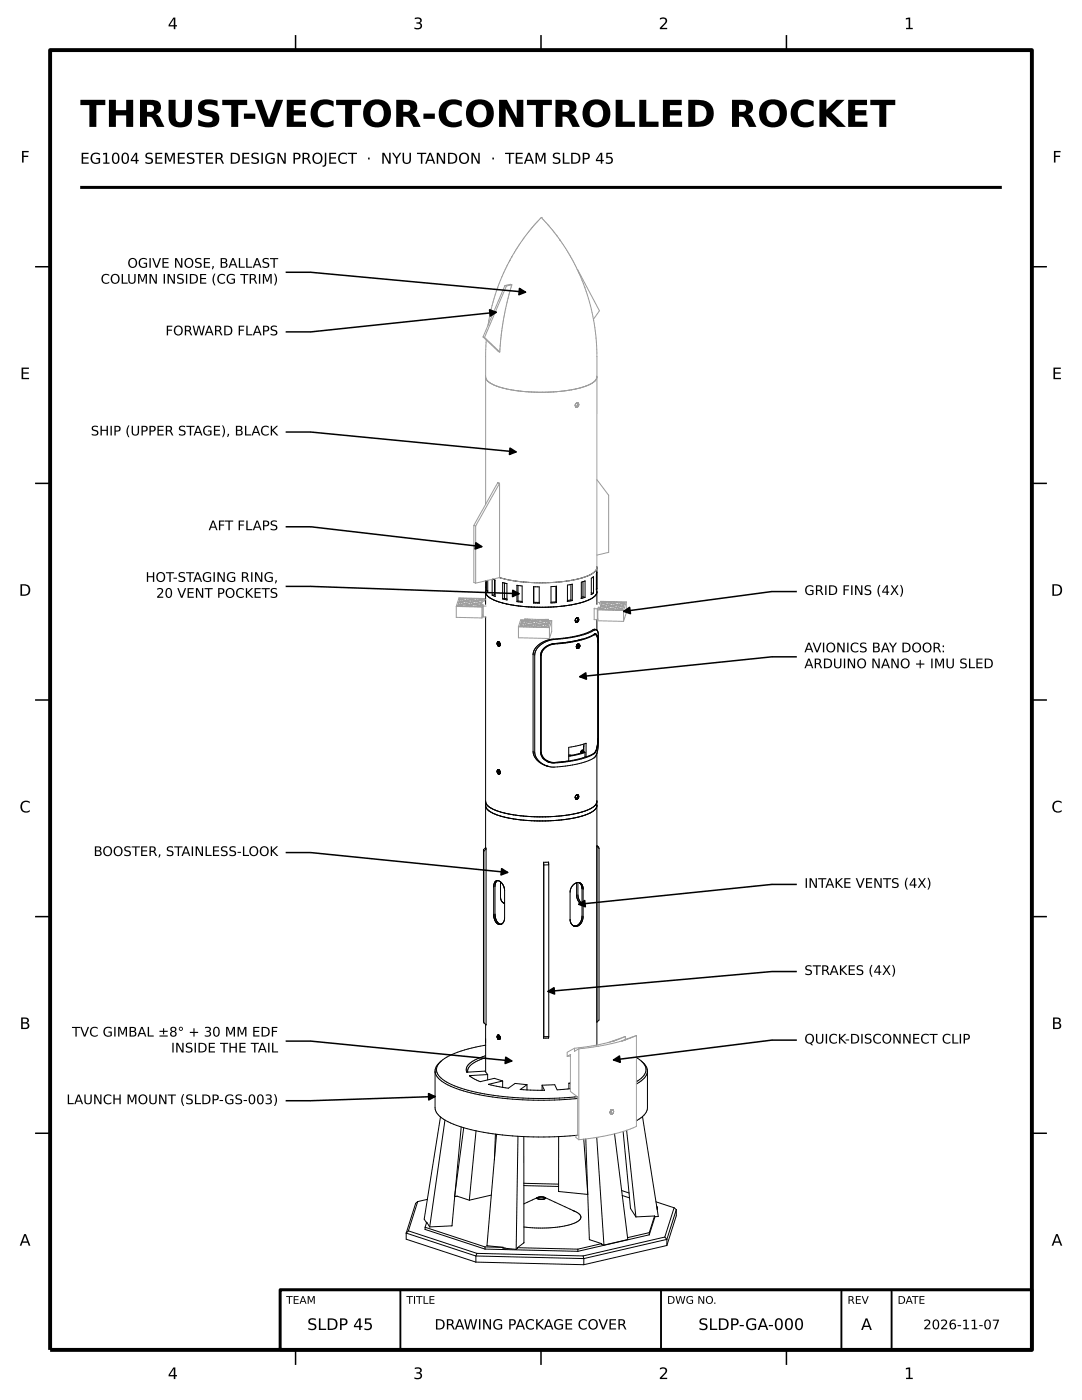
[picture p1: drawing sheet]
<svg xmlns="http://www.w3.org/2000/svg" width="216mm" height="279mm" viewBox="0 0 216 279" stroke-linecap="round" stroke-linejoin="round" font-family="sans-serif">
<path d="M10 10h195.9v259.4h-195.9z" fill="none" stroke="#000" stroke-width=".78" stroke-linecap="butt"/>
<g fill="none" stroke="#000" stroke-width=".3">
<path d="M59 7v3M107.9 7v3M156.9 7v3M7 53.2h3M57 54.3a106 106 0 0 1 13.6 .8l34.3 3.2M205.9 53.2h3M99 62.3l-31.1 3.3a72.3 72.3 0 0 1-10.9 .6M7 96.5h3M57 86.2a97.3 97.3 0 0 1 13.2 .8l32.8 3.2M205.9 96.5h3M57 105.1a76 76 0 0 1 12.6 .9l26.5 3.1M57 117h5l41.6 1.5"/>
<path d="M159 118.1a52.4 52.4 0 0 0-10.3 .7l-24.2 3.2M7 139.7h3M159 131.1a89.9 89.9 0 0 0-13.1 .8l-30.2 3.1M205.9 139.7h3M57 170.1a94.3 94.3 0 0 1 13.3 .9l31 3.1M159 176.5a90.8 90.8 0 0 0-13.2 .8l-30.3 3.2M7 182.9h3M159 193.9a109.6 109.6 0 0 0-13.6 .8l-36.1 3.2M205.9 182.9h3M57 207.8a93.5 93.5 0 0 1 13.1 .8l32 3.1M86.8 218.8l-24.8 .9h-5M159 207.6a58.9 58.9 0 0 0-10.6 .7l-26 3.2"/>
<path d="M7 226.2h3M205.9 226.2h3M55.9 257.4h24v12h-24zM79.9 257.4h52v12h-52zM131.9 257.4h36v12h-36zM167.9 257.4h10v12h-10zM177.9 257.4h28v12h-28zM59 269.4v3M107.9 269.4v3M156.9 269.4v3"/>
</g>
<path d="M16 37.4h183.9M55.9 257.4h150v12h-150z" fill="none" stroke="#000" stroke-width=".6" stroke-linecap="butt"/>
<g fill="none" stroke="#000" stroke-width=".2">
<path d="M96.9 118.1l.2 .6 .7 .6 2.2 1 3.4 .6 4.3 .3 4.4-.2 3.7-.7 1.4-.4 1-.6 .7-.6 .2-.6M96.9 118.1v2.5M96.9 115.9v2.2M96.9 117.2h.1M96.9 118v.1M97.1 117.9l.2 .3M97.1 115.9v2M97.3 115.8v2.4M97.3 117.8l-.2 .1M97.4 118.2h-.1M98.2 118.8l.6 .2M98.2 115.6v3.2"/>
<path d="M98.3 115.6l.5 .2v3.2M98.7 118.7l-.5 .1M98.7 118.7h.1M98.7 115.7v3M98.8 119h.1M100.3 119.5l.9 .2M100.3 116.3v3.2M100.3 116.3l.6 .1a.21 .21 0 0 1 .3 .1 .21 .21 0 0 1 0 .3v2.9M100.4 116.2l-.1 .1M100.7 119.4l-.4 .1M100.7 119.4l.5 .1M100.7 116.3v3.1"/>
<path d="M101.2 119.7h.1M103.1 116.8v3.3M103.1 116.8l.8 .1a.39 .39 0 0 1 .3 .6v2.7M103.2 116.8h-.1M103.4 119.9l-.3 .2M103.4 119.9l.8 .1M103.4 116.8v3.1M106.5 117.1v3.3M106.5 117.1h.8a.36 .36 0 0 1 .3 .2 .36 .36 0 0 1 0 .4v2.7M106.5 117.1v3.1M110.9 117v3.1M111 117h.1"/>
<path d="M111 117l-.8 .1a.37 .37 0 0 0-.3 .2 .37 .37 0 0 0 0 .4v2.6M111 117v3.3M113.2 120h.1M113.9 119.7l.3 .2M113.9 119.7l-.7 .1M113.9 116.6v3.1M114.1 116.6h.1M114.2 119.9l-1 .1M114.2 116.6l-.7 .1a.43 .43 0 0 0-.3 .7v2.6M114.2 116.6v3.3M115.9 119.4h.1M116.3 119.1l.4 .1"/>
<path d="M116.3 119.1l-.3 .1M116.3 116.1v3M116.7 115.9v.1M116.7 119.2l-.7 .2M116.7 116l-.7 .2v3.2M116.7 116v3.2M117.9 118.7h.1M118 118.3l.4 .1M118.4 115.1h.1M118.4 118.4l-.4 .3M118.4 115.1l-.4 .3v3.3M118.4 115.1v3.3"/>
<path d="M119 117.7h.1M119 117.4h.1M119.1 114.2h.1M119.1 118h.1M119.1 113.1h.1M119.1 118v.1M119.1 113.1v.1M119.1 117.4l-.1 .3M119.1 114.2l-.1 3.5M119.1 114.2v3.2M119.1 118.1v2.5M119.1 113.2l-.1 .5-.4 .5-1.4 .8-2.3 .6-2.8 .5-3.3 .2-3.3-.1-3.1-.3-2.8-.6"/>
<path d="M119.1 113.2v4.9M96.9 123.1v36.9M99.2 128.4h.1M99.2 128.4v.1M99.2 128.5h.1M99.2 128.3v.1M99.2 128.3h.1M99.2 128.6h.1M99.2 128.6v.1M99.2 128.2h.1M99.2 128.7h.1M99.3 128.7h.1"/>
<path d="M99.3 128.2h.1M99.3 128.7v.1M99.3 128.8h.1M99.3 128.1v.1M99.3 128.1h.1M99.3 128.8v.1M99.3 128.9h.1M99.4 128.1h-.1M99.4 128.9h.1M99.4 128.1h.1M99.5 128.9h.1M99.5 128.4h.1"/>
<path d="M99.5 128.3h.1M99.5 128.1h-.1M99.5 128.4v.1M99.5 128.5h.1M99.5 128.1h.1M99.5 128.2h.1M99.5 128.5v.1M99.5 129h.1M99.5 128.6h.1M99.5 128.6v.1M99.5 128.7h.1M99.6 128.1h.1"/>
<path d="M99.6 128.7h.1M99.6 128.7v.1M99.6 128.1v.1M99.6 128.8h.1M99.6 129h.1M99.6 128.2h.1M99.6 128.9h.1M99.7 128.2h.1M99.7 128.8h.1M99.7 128.9h-.1M99.7 128.2v.1M99.7 128.9h.1"/>
<path d="M99.7 128.3h.1M99.7 128.9l-.1 .1M99.7 128.3v.1M99.7 128.4h.1M99.8 128.8h-.1M99.8 128.4h.1M99.8 128.8h.1M99.8 128.5h.1M99.8 128.7h.1M99.8 128.6h.1M103.1 120.1l1.1 .1M104.2 120.2h.1"/>
<path d="M106.5 120.4h1.1M106.5 120.2v.2M106.5 120.2h1.1M107.6 120.3v.1M109.9 120.3h.1M110.1 128.5l-.8 .3-.7 .5-.6 .7-.1 .7v19.4l.4 1.1M110.9 120.1l.1 .2M110.9 120.1l-.9 .1M111 120.3h-1.1M114.8 123.8h.1M114.8 123.8v.1M114.8 123.9h.1"/>
<path d="M114.8 123.7v.1M114.8 123.7h.1M114.8 123.9v.1M114.8 124h.1M114.8 123.6v.1M114.8 123.6h.1M114.8 124v.1M114.9 123.6h-.1M114.9 124.1h.1M114.9 123.5v.1M114.9 124.1l.1 .1M114.9 123.5h.1"/>
<path d="M114.9 123.4v.1M114.9 123.4h.1M115 124.2h.1M115 123.4h-.1M115 123.4h.1M115 124.1h-.1M115 124.1h.1M115 129v.1M115 129.1h.1M115 129h.1M115 129.2h.1M115 128.9h.1"/>
<path d="M115 123.3v.1M115 128.8h.1M115.1 129.3h.1M115.1 128.8h-.1M115.1 124.2h.1M115.1 128.8h.1M115.1 123.3h-.1M115.1 124h-.1M115.1 123.3h.1M115.1 124h.1M115.1 129.2h.1M115.1 128.7v.1"/>
<path d="M115.1 129.1v.1M115.1 128.7h.1M115.1 129.4h.1M115.1 129.1h.1M115.1 127.8l-5 .7M115.2 123.3h.1M115.2 128.7h-.1M115.2 124.2h-.1M115.2 123.9h-.1M115.2 129.1h.1M115.2 129.4h.1M115.2 123.9h.1"/>
<path d="M115.2 124.2h.1M115.2 129.3h-.1M115.2 128.6h.1M115.2 123.3v.1M115.2 129h.1M115.2 129.3h.1M115.2 123.4h.1M115.2 124.1v.1M115.2 123.8h.1M115.2 124.1h.1M115.2 128.9h.1M115.2 123.4v.1"/>
<path d="M115.2 123.7v.1M115.2 123.5h.1M115.2 123.7h.1M115.2 128.6l.1 .1M115.3 123.3h.1M115.3 123.5h.1M115.3 123.7h-.1M115.3 128.8l-.1 .1M115.3 123.7h.1M115.3 128.7h.1M115.3 129.4h.1M115.3 128.8h.1"/>
<path d="M115.3 123.6v.1M115.3 123.6h.1M115.3 124.1h-.1M115.3 128.6h-.1M115.3 124.1h.1M115.3 129.3h-.1M115.3 129.3h.1M115.3 128.6h.1M115.3 129.2h.1M115.3 128.5h.1M115.3 123.3l.1 .1M115.4 123.4h.1"/>
<path d="M115.4 128.5h.1M115.4 128.5h-.1M115.4 124h-.1M115.4 129.2h.1M115.4 129.4h.1M115.4 124h.1M115.4 128.5v.1M115.4 128.6h.1M115.4 123.9v.1M115.4 129.1h.1M115.4 123.9h.1M115.4 123.4v.1"/>
<path d="M115.4 129v.1M115.4 123.5h.1M115.4 129h.1M115.4 128.7h.1M115.5 129h-.1M115.5 127.7l-.4 .1M115.5 123.5h.1M115.5 128.7h.1M115.5 128.5h.1M115.5 123.8h.1M115.5 129h.1M115.5 128.9v.1"/>
<path d="M115.5 129.4h-.1M115.5 123.5v.1M115.5 128.9h.1M115.5 123.6h.1M115.5 128.7v.1M115.5 123.7h.1M115.5 128.8h.1M115.5 129.3v.1M115.5 128.5v.1M115.5 129.3h.1M115.5 128.6h.1M115.6 128.6h.1"/>
<path d="M115.6 129.3h-.1M115.6 129.3h.1M115.6 129.2h.1M115.6 127.7h-.1M115.6 128.7h.1M115.6 129.1h.1M115.7 129.1h-.1M115.7 128.7h.1M115.7 129.1h.1M115.7 128.7v.1M115.7 128.8h.1M115.7 129h.1"/>
<path d="M115.7 128.9v.1M115.7 128.9h.1M115.9 127.6l-.2 .1M116.1 127.6h-.2M116.2 127.5h.1M118.6 126.6h.1M118.6 126.6l-1.5 .7-2 .5M118.6 126.6l.3 .1M118.7 126.7l-1.3 .6-1.8 .5-5.7 .9-1.1 .6-.6 .8-.2 .7v19.3M118.7 126.6v.1M118.7 126.5l-.1 .1M118.7 126.5h.1"/>
<path d="M118.8 126.5v.1M118.8 126.6h-.1M118.8 126.6h.1M118.8 125.6h-.4l-1.8 .9-1.5 .4-5.2 .7-1 .3-1.6 .9-.8 1.2-.1 .7v19.5l.2 .8 .6 .8 .9 .6 .8 .4M118.8 125.6h.1M118.8 125.6l.2 .1M118.8 126.5h-.1M118.8 126.5h.1M118.8 125.7l-1.4 .6-1.8 .6-2.3 .4-3.1 .4-1 .2-1.6 1-.8 1.2-.1 .7v19.4l.2 .9 .6 .8 .8 .6 .9 .4M118.8 126.6v.1M118.8 126.6l.1 .1M118.8 125.7h.1"/>
<path d="M118.9 126.7h.1M118.9 125.7h.1M118.9 125.7h-.1M118.9 126.5h.1M118.9 126.5v.1M118.9 126.6h.1M119 126.7h.1M119 126.7l.1 .1M119 125.7h.1M119 126.6v.1M119.1 126.7h.1M119.1 126.8v.1"/>
<path d="M119.1 126.7l.1 .2M119.1 126.9v.1M119.1 123.7v2.1M119.1 125.7v.1M119.1 127h.1M119.1 127l.1 .3M119.2 126.9h.1M119.2 125.8h.1M119.2 126.9v.4M119.2 125.8l.2 1.7v19.7l-.1 1.9-.2 1.2M119.2 127.3v.4M119.2 127.3l.1 .4"/>
<path d="M119.3 127.8v.1M119.3 127.9v.1M119.3 128v.1M119.3 128.1v19.4M119.3 127.7v.1M119.3 128.1v19.3M96.9 160l.2 .6 .7 .6 2.4 .9 3.2 .7 4.3 .2 4.4-.2 3.7-.6 1.4-.5 1-.5 .7-.6 .2-.6M96.9 160v.8M96.9 159.8v.2M99.2 154h.1M99.2 153.9v.1M99.2 153.9h.1"/>
<path d="M99.2 154.1h.1M99.2 153.8v.1M99.2 153.8h.1M99.2 154.2h.1M99.3 153.7l-.1 .1M99.3 154.2h.1M99.3 153.7h.1M99.3 154.3h.1M99.3 154.4h.1M99.4 153.6h-.1M99.4 153.6h.1M99.4 154.4h.1"/>
<path d="M99.4 154.5h.1M99.5 154.5h.1M99.5 153.6h.1M99.5 153.9h.1M99.5 153.6h-.1M99.5 154h.1M99.5 153.8h.1M99.5 154.1h.1M99.5 153.7v.1M99.5 153.7h.1M99.5 154.2h.1M99.5 153.6l.1 .1"/>
<path d="M99.6 153.6h-.1M99.6 154.3h.1M99.6 153.7h.1M99.6 154.5h.1M99.6 154.4h.1M99.7 153.7v.1M99.7 154.5h-.1M99.7 154.4h.1M99.7 154.5h.1M99.7 153.8h.1M99.7 153.9h.1M99.8 154.4h-.1"/>
<path d="M99.8 153.9v.1M99.8 154h.1M99.8 154.3h.1M99.8 154.2v.1M99.8 154.1h.1M99.8 154.2h.1M99.8 154.1v.1M108 150.1v.1M108 150.2l.4 1 1.1 .8M108.2 151.2h.1M108.3 151.2v.1M108.3 151.3l.1 .1"/>
<path d="M108.4 151.4h.1M108.5 151.4l.2 .2M108.7 151.6l.6 .4M108.7 151.6l.7 .4M108.9 152.8l.5 .1M108.9 152.8l.3 .1M109.2 152h.1M109.3 152l.1 .1M109.4 152.1h.1M109.4 152.1h.2M109.4 152.9h.1M109.4 152h.3"/>
<path d="M109.5 152h.2M109.5 152.1h.1M109.6 152.1l.3 .1M113.5 150.6l.6 .1M114.8 159.1h.1M114.8 159.1v.1M114.8 159.2h.1M114.8 159v.1M114.8 159h.1M114.8 159.3h.1M114.8 158.9v.1M114.8 158.9h.1"/>
<path d="M114.8 159.3v.1M114.8 159.4h.1M114.9 158.9h-.1M114.9 159.4h.1M114.9 158.8v.1M114.9 158.8h.1M114.9 159.4l.1 .1M114.9 158.7v.1M114.9 159.5h.1M115 159.4h-.1M115 159.5h.1M115 158.7h-.1"/>
<path d="M115 159.4h.1M115 158.7h.1M115.1 158.6l-.1 .1M115.1 159.3l-.1 .1M115.1 159.5h.1M115.1 158.6h.1M115.1 159.3h.1M115.1 159.2v.1M115.2 158.6h.1M115.2 158.6h-.1M115.2 159.2h-.1M115.2 159.5h-.1"/>
<path d="M115.2 159.2h.1M115.2 159.5h.1M115.2 158.6v.1M115.2 159.1v.1M115.2 158.7h.1M115.2 159.1h.1M115.2 159.4v.1M115.2 158.7v.1M115.2 159v.1M115.2 158.8h.1M115.2 159h.1M115.3 158.6h.1"/>
<path d="M115.3 158.8h.1M115.3 159h-.1M115.3 159h.1M115.3 158.8v.1M115.3 158.9v.1M115.3 158.9h.1M115.3 159.4h-.1M115.3 159.4h.1M115.3 159.3v.1M115.3 158.7h.1M115.4 159.3h-.1M115.4 159.3h.1"/>
<path d="M115.4 158.7h.1M115.4 159.2v.1M115.4 159.2h.1M115.4 158.7v.1M115.4 158.8h.1M115.5 159.1l-.1 .1M115.5 159.1h.1M115.5 158.8v.1M115.5 158.9h.1M115.5 159v.1M115.5 159h.1M115.5 158.9v.1"/>
<path d="M115.9 150.1h.1M116 150h-.1M116 150.1v.1M116 150.2h.1M116 150h.1M116 149.9v.1M116 150.2v.1M116 150.3h.1M116 149.9h.1M116 149.8v.1M116 149.8h.1M116.1 149.8h-.1"/>
<path d="M116.1 149.8h.1M116.1 149.7h.1M116.2 149.7h-.1M116.2 149.7h.1M116.2 150h.1M116.2 150.1h.1M116.2 149.9h.1M116.2 150.2l-2.7 .6M116.2 150.2h.1M116.2 149.8v.1M116.2 149.8h.1M116.3 149.8h-.1"/>
<path d="M116.3 149.8h.1M116.4 149.8h.1M116.4 149.8v.1M116.4 149.9h.1M116.4 148.9h.1M116.4 148.9v1.3M116.5 149.9v.1M116.5 148.5v1.6h.2v.9l.2 .1M116.5 148.9h-.1M116.6 150.1l-.4 .1M116.8 150.2l-3.3 .7M116.9 148.3v.1"/>
<path d="M116.9 151l-3.1 .8-3.9 .4M116.9 148.4l-3.2 .7a.44 .44 0 0 0-.2 .6v1.9a.42 .42 0 0 1-.6 .3l-2.3 .3-.9-.2M116.9 148.4v2.7M119.1 159.8v.2M119.1 150.3v9.7M119.1 160v.8M119.1 150.3l-.6 1-2.5 1-4.2 .7-1.5 .1-1.1-.2M119.2 148.9l-.3 .9-.3 .5-1.7 .8M119.2 148.8v.1M119.2 149l-.6 1.3-1.5 .8-3.8 .9-2.6 .3-.8-.1M119.2 148.9v.1M119.3 148l-.1 .8"/>
<path d="M119.3 147.6v.2M119.3 148l-.1 .9M119.3 147.8v.2M119.3 147.5v.3M119.3 147.4v.1M96.5 169.6l.1 34.5M96.5 169.6l.1 .3M96.6 169.9v34.2M96.9 160.8l.2 .6 .7 .6 2.2 .9 3.4 .7 4.3 .2 4.4-.2 3.7-.6 1.4-.5 1-.5 .7-.6 .2-.6M96.9 160.8v8.4M96.9 169.2v.1M96.9 169.2l-.4 .4"/>
<path d="M96.9 160.6v.2M96.9 169.3l.1 .1M97 169.4v35.1M97 169.4l-.4 .5M98.8 176l-.3 .9v5.6M98.8 175.9v.1M98.9 175.9h-.1M98.9 175.8v.1M99.1 175.8h-.2M99.2 175.7l-.1 .1M99.2 175.8l-.3 .3-.1 .7v5.7l.2 1.1 .5 .7M99.2 175.7h.1"/>
<path d="M99.3 175.7l-.1 .1M99.3 175.7h.1M99.3 175.7l-.2 .1M99.3 175.7l.2 .1M99.5 175.8h.1M99.5 175.8l.8 .6M99.9 176v3.1l.3 .9M100.3 176.4v.1M100.3 176.5l.2 .4M100.5 176.9v.1M100.5 177l.2 .6M100.7 177.6h.1"/>
<path d="M100.7 177.6v5.7l-.3 .9M108.5 172.1v35.1M108.5 172.1v.5M108.5 172.6v34.3M109.5 172.1h-1M109.5 172.1v.4M109.5 172.1v.5M109.5 172.6v34.3M109.5 172.6h-1M115 176.2l-.8 .6-.4 1v5.7l.1 .7M115.1 176.2v3l.4 .8 .6 .6M115.3 176.1l.1 2.9 .3 .8 .4 .5"/>
<path d="M115.4 176.1l-.4 .1M115.4 176.1h.1M115.4 176.1l.2 .1M115.5 176.1h.1M115.5 176.1l.1 .1M115.6 176.1v.1M115.6 176.2h.1M115.6 176.2h.2M115.7 176.2l.1 .1M115.8 176.2h.1M115.8 176.3v.1M115.8 176.2l.2 .2"/>
<path d="M115.8 176.4l.2 .2M116 176.6v.1M116 176.7l.1 .5M116 176.4l.1 .1M116.1 176.5l.1 .1M116.1 177.2h.1M116.1 177.2v6.1l-.6 1.1-.4 .3-.5 .1M116.2 176.6v.1M116.2 176.7l.1 .4M116.3 177.1h.1M116.3 177.1l.1 .3M116.4 177.4v.1"/>
<path d="M116.4 177.5l-.1 6-.6 1.1-.5 .2h-.6M119.1 160.6h.1M119.1 168.9h.1M119.1 160.6v.2M119.1 168.9v35.1l.4-.4v-34.3M119.1 168.9l.4 .4M119.1 168.7l.4 .6M119.1 160.8v47.8M98.5 182.5v.1M98.5 182.6l.1 .8M98.6 183.4h.1M98.6 183.4l.3 .5"/>
<path d="M98.9 183.9h.1M98.9 183.9l.1 .2M99 184.1h.1M99 184.1l.5 .4M99.5 184.5h.1M99.5 184.5h.4M99.5 184.3h.1M99.6 184.3l.2 .1M99.8 184.4h.1M99.9 184.4l.1 .1M100 184.5h-.1M100 184.5h.1"/>
<path d="M100 184.4v.1M100.1 184.4l-.1 .1M100.1 184.5h-.2M100.1 184.4h-.1M100.2 184.3l-.1 .1M100.2 184.3h.1M100.2 180l.1 .1M100.3 180.1l.2 .1M100.4 184.2l-.2 .1M100.4 180.2h.2M100.4 184.2h.1M100.4 180.2h.1"/>
<path d="M100.5 180.2h.1M100.5 180.2h.2M100.6 180.2h.1M100.7 180.2h.1M113.9 184.2h.1M113.9 184.2l.2 .3M114.1 184.5h.1M114.2 184.5v.1M114.2 184.6h.1M114.3 184.6l.1 .1M114.4 184.8h.2M114.4 184.8h.1"/>
<path d="M114.5 184.8h.1M114.6 184.8h.1M86.8 213.7l.1 .6 .6 .9 1.9 1.3 2.4 1 3.8 1 4.7 .7 5.1 .3h5.2l4.7-.3M86.8 213.7l.1 8 .3 .5 .8 .8 1.9 1.1 2 .8 2.9 .7 6.5 1 7.2 .3 6.8-.3M88 211.8l-1 1.1-.2 .8M88 211.8l-.7 .8-.2 .8 .1 .6 .5 .9 1 .8 1.4 .7 3.3 1.2 4.3 .9 5.6 .6 6.3 .1 5.6-.3M93.1 214l3.7-.2 .5 .7M93.1 214h.1M93.3 213.8v.2zM93.7 214.7l.9 .6 1.2 .6 2.8-.7 1.7 .5M93.7 214.7l.2 .2M96.6 204.1l.4 .4"/>
<path d="M96.9 204.4v9.5M96.9 210.7l-1.9 .7-1.2 .8-.7 .8-.1 .6 .1 .4M96.9 211.1l-1.6 .6-1.2 .7-.6 .7-.2 .7M96.9 208.6l-2.7 .5-2.9 .9-1.7 .7-1.6 1.1M97 204.5h.1M97.3 214.5l-3.6 .2M97.3 214.5v1M97.5 216.4l3.9 .8 1.4-1 2.4 .3M97.5 216.4h.1M99.2 206.9h.1M99.2 206.9v.1M99.2 207h.1"/>
<path d="M99.2 206.8v.1M99.2 207v.1M99.2 206.8h.1M99.2 207.1h.1M99.2 206.7v.1M99.2 207.1l.1 .1M99.2 206.7h.1M99.3 207.2h.1M99.3 206.7h-.1M99.3 206.7h.1M99.3 207.2v.1M99.3 207.3h.1"/>
<path d="M99.3 206.6v.1M99.3 206.6h.1M99.3 207.3l.1 .1M99.4 206.6h-.1M99.4 207.4h.1M99.4 206.6h.1M99.5 207.4h.1M99.5 206.6h.1M99.5 206.9h.1M99.5 206.8v.1M99.5 206.8h.1M99.5 206.9v.1"/>
<path d="M99.5 206.7v.1M99.5 207h.1M99.5 206.7h.1M99.5 207v.1M99.5 207.4v.1M99.5 207.1h.1M99.5 206.6h-.1M99.5 207.5h.1M99.5 206.6v.1M99.5 207.1v.1M99.5 207.2h.1M99.6 207.2h.1"/>
<path d="M99.6 206.6h-.1M99.6 207.2v.1M99.6 206.6v.1M99.6 206.8v.2M99.6 206.8h.1M99.6 207.3h.1M99.6 207.5h.1M99.6 206.7v.1M99.6 207h.1M99.6 207l.1 .2M99.6 206.7h.1M99.6 207.4h.1"/>
<path d="M99.7 207.3h.1M99.7 207.4h-.1M99.7 207.2h.1M99.7 206.7h.1M99.7 207.3v.1M99.7 206.7v.1M99.7 207.2v.1M99.7 207.4h.1M99.7 206.8h.1M99.7 207.4l-.1 .1M99.7 206.8l.1 .1M99.8 207.3h-.1"/>
<path d="M99.8 207.3h.1M99.8 206.9h.1M99.8 206.9v.1M99.8 207h.1M99.8 207.2v.1M99.8 207.2h.1M99.8 207v.1M99.8 207.1h.1M100.3 215.7l-2.8 .7M100.3 215.7v1.3M103.8 217.4l1.4 .1M103.8 217.4v.1"/>
<path d="M105.2 216.5l-1.4 .9M105.2 216.5v1M105.2 217.5l3.4 .1M108.2 216.6l2.5-.1 .5 1 2.6-.2M108.2 216.6l.4 1M108.2 216.6v1M108.5 206.9v.3M108.6 217.6h.1M109.5 207.2h-1M109.5 206.9v.3M109.5 206.9h-1M113.5 216.2l.3 .1"/>
<path d="M113.5 216.2v1.1M113.8 216.1l-.3 .1M127 211.1l1 .7M128 211.8l1 1.1 .2 .8M128 211.8l.8 1 .1 1-.6 1.1-1.3 1M129.2 213.7v7.7l-.7 1.1-1.5 1.2M129.2 213.7l-.2 .8-.5 .7-1.5 1.1M83.3 239.8l-.4 .4-1.8 5.9M83.3 239.8l-1.8 5.8M85.3 239.4l-2 .4M87.9 222.9l-3.3 20.4 .5 .8M88.8 223.5l-3.1 21.4"/>
<path d="M91.2 238.7l-.5 .1M91.2 238.7l2.4 .8M91.2 238.7v.1M92 224.9l-1.8 19.7M92.5 225l-1.8 13.7 .3 .1M95 225.7l-1.4 13.8M98.1 238.5l-4.5 1M98.9 226.3l-.2 5.2M99.1 226.4l-1.9 22.2M103.4 226.8l-.4 22.5M104.5 236.2l7 .1M104.5 236.6l7 .2"/>
<path d="M104.5 226.8v21.2M107.2 239.1h.1M107.2 239.2h.1M107.2 239v.1M107.2 239h.1M107.3 239h-.1M107.3 239.2h.1M107.3 239l-2.8 1.3M107.3 239h.1M107.3 239.2l.1 .1M107.4 238.9l-.1 .1M107.4 238.9h.1"/>
<path d="M107.4 239.3h.1M107.5 239.3h.1M107.5 238.9h-.1M107.6 239.3h.1M107.6 238.9h-.1M107.6 238.9h.1M107.7 239.3h.1M107.7 238.9h-.1M107.8 239.3h.2M107.8 238.9h-.1M108 239.3h.1M108 238.9h.1"/>
<path d="M108 238.9h-.2M108 238.9h.2M108.2 239.3h-.2M108.2 238.9h.1M108.3 239.3h-.1M108.3 238.9h.1M108.4 239.3h-.1M108.4 238.9h.1M108.4 239.3h.1M108.5 239.3h-.1M108.5 238.9h.1M108.6 239.3h-.1"/>
<path d="M108.6 238.9h.1M108.6 238.9l.1 .1M108.7 239.2l-.1 .1M108.7 239.2h.1M108.7 239l6.1 2.8M108.7 239h.1M108.8 239.2h-.1M108.8 239h.1M108.8 239.2h.1M108.8 239v.1M108.8 239.1h.1M108.8 239.1v.1"/>
<path d="M111.5 226.8v11M111.5 237.8h.1M116.5 227.3l.8 11.1-5.8-.6M116.9 227.3l.7 20.1M119.1 227l1.4 21.5M121.8 222h-.1M121.8 222h.1M121.8 221.9h.1M121.9 221.9h-.1M121.9 221.9h.1M121.9 221.8h.1M121.9 221.6h.1"/>
<path d="M121.9 221.7h.1M122.6 226.3l2.7 21.1-4.8 1.1M124 237.6l1.5 .5M124.1 238.6l1.5 .5M124.3 225.8l1.5 15.4M125 225.6l1.9 17.3M128.2 222.8l3.2 20h-.8M130.9 239.8l3.6 1.2M81.1 246.1l13.9 4.6M81.1 246.1v1.2l13.9 4.6M81.5 245.6l-.4 .5M81.5 245.6l13.7 4.5"/>
<path d="M84.8 245.4l12 3.9M84.8 244.9v.5M84.8 244.9l12 3.9M84.8 245.3v.1M85.1 243.9l-.3 1M85.1 243.9v.1M85.1 243.9l.6 1M90.2 244.6h.1M90.2 244.6l-4.5 .3M95 250.7l21.5 .5M95 250.7v1.2M95 251.9l21.5 .5"/>
<path d="M95.2 250.1l-.2 .6M95.2 250.1l21.2 .5M96.8 249.3l18.5 .4M96.8 248.8v.5M97.2 248.6l3.2 .3-3.6-.1M97.2 248.6h.1M100.8 249.1h-.5l2.7 .2M103.2 249.1h.1M103.3 249l12 .3M103.3 249v.1M103.3 249.1l-.3 .2M104.5 248h.1"/>
<path d="M104.5 248l-1.2 1M114.3 241.6h.1M114.3 241.6l.5 .2M114.8 241.8l.9 .6 .2 .7-.7 .7-1.4 .6-2.1 .4-2.3 .3h-2.4l-2.4-.2M115.3 249.3v.4M116.4 250.6l.1 .6M116.5 251.2v1.2M117.6 247.4l2.5 .8M117.7 247.4h-.1M120 248.3l.5 .2M120.1 248.2l-4.8 1.1M120.1 248.2l-.1 .1"/>
<path d="M120.1 248.3h-.1M125.8 241.2l1.1 1.7M125.8 241.2h.1M129.6 246.4l-14.3 3.3M129.6 246v.4M129.6 246l-4.4 1M130.6 242.7l-1 3.3M130.6 242.7v.1M130.6 242.7l-3.7 .2M130.6 242.8h.1M130.7 242.8l-1.1 3.6M131 240.8l.2 .1"/>
<path d="M131.2 241.3h.1M131.2 241.3l-.1 .2M131.2 240.9v.4M131.2 240.9l-.1 .3M132.7 246.9l-16.3 3.7M132.7 246.9l.4 .4M133.1 248.6l-16.6 3.8M133.1 247.3l-16.6 3.9M133.1 247.3v1.3M134.5 241l-1.8 5.9M134.5 241l.4 .4M134.9 241.4v1.2l-1.8 6"/>
<path d="M134.9 241.4l-1.8 5.9"/>
</g>
<g fill="none" stroke="#9a9a9a" stroke-width=".2">
<path d="M100.7 57l-4.3 10.2M100.7 57l.3 .1M101 57.1l-4.3 10.2M101.8 56.7l-1.1 .3M101.8 56.7l.3 .1M101.8 56.7v.1M102.1 56.8l-.8 3.2-.8 3.7-.8 6.5M102.1 56.8l-1.1 .3M108 43.4l-1.8 2-2.1 2.8-1.4 2.1-1.5 2.8-1.3 2.8-1.1 3-.8 2.8-.6 3.3M108 43.4l1.8 2 2.1 2.8 1.8 2.8 1.5 2.8M108 43.4h.1M115.2 53.8h.1"/>
<path d="M115.2 53.8l2 5.1 1.3 5.1 .5 5 .1 6.2M115.3 53.8h-.1M115.3 53.8l4.3 8.2-1.2 1.7M96.4 67.2l3 2.9M96.4 67.2l.3 .1M96.7 67.3l3 2.9M96.9 75.2l.2 .6 .7 .6 2.3 1 3.3 .6 4.3 .3 4.4-.2 3.7-.7 1.4-.5 1-.5 .7-.6 .2-.6M96.9 75.2v25.5M96.9 75.1v.1M97 67.8l-.1 7.4M99.4 70.1l.1 .1M99.4 70.1h.1"/>
<path d="M99.5 70.2h.1M99.6 70.2h.1M99.7 70.2h.1M119.1 75.1h.1M119.1 75.1v.1M119.1 75.2l-.1 38.4-.9 .9-1.7 .7-2.1 .6-3 .4-3.3 .1-2.8-.1-3-.3-2.5-.6M99.3 96.3l.4 .2M99.3 96.3v.2M99.3 96.3l-4.7 8.6M99.7 96.5v18.8M99.7 96.5l-4.8 8.5M114.8 80.9h.1"/>
<path d="M114.8 80.9v.1M114.8 81h.1M114.8 80.8h.1M114.8 81v.1M114.8 81.1h.1M114.8 80.7v.1M114.8 80.7h.1M114.8 81.1l.1 .1M114.9 80.6l-.1 .1M114.9 81.2h.1M114.9 80.6h.1M114.9 81.2l.1 .1"/>
<path d="M114.9 80.5v.1M114.9 80.5h.1M115 81.2h-.1M115 81.2v.1M115 80.5h-.1M115 81.2h.1M115 80.5h.1M115 81.3h.1M115 81.1v.1M115 80.4v.1M115 81.1h.1M115.1 80.4h-.1"/>
<path d="M115.1 81.1h-.1M115.1 81.3h.1M115.1 80.4h.1M115.1 81.1h.1M115.1 81h.1M115.2 80.4h.1M115.2 81h-.1M115.2 81.3h-.1M115.2 81h.1M115.2 81.2v.1M115.2 80.4v.1M115.2 80.9v.1"/>
<path d="M115.2 80.9h.1M115.2 80.5h.1M115.2 81.2h.1M115.2 80.8h.1M115.2 80.5v.1M115.3 80.4h.1M115.3 80.6h.1M115.3 80.8h-.1M115.3 80.8h.1M115.3 80.6v.1M115.3 80.7h.1M115.3 81.2h-.1"/>
<path d="M115.3 81.2h.1M115.3 81.1v.1M115.3 81.1h.1M115.3 80.4l.1 .1M115.4 81.1h-.1M115.4 81.1h.1M115.4 80.5h.1M115.4 81h.1M115.4 80.5v.1M115.4 80.6h.1M115.5 80.9h-.1M115.5 80.9h.1"/>
<path d="M115.5 80.6h.1M115.5 80.6v.1M115.5 80.7h.1M115.5 80.8h.1M119.1 95.7l2.3 3.1v11.4l-2.3 .6M91.7 119.8v.3M91.7 119.8l-.1 .2M91.8 119.6h.1M91.8 119.4v.1M91.8 119.4h.9M91.9 119.6h-.1M91.9 119.6v.1"/>
<path d="M92 119.7v.4M92 119.7l-.3 .1M92 119.7l.8 .2M92.3 119.6l.7 .3 .9-.2M92.3 119.6v.1M92.7 119.4l-.6 .2-.3-.1M92.7 119.4v.1M92.8 119.9l-.9 .2-.3-.1M92.8 119.9h.1M93 120v.4M93 120l.7 .2M93 120l-.9 .2"/>
<path d="M93.1 119.4v.4M93.1 119.4h.1M93.1 119.4l-.8 .2M93.2 119.9l.7 .3 .9-.2M93.2 119.9v.1M93.2 119.4v.4M93.2 119.4l.7 .3M93.6 119.5h1.1M93.6 119.5l.5 .1 .6-.1M93.6 119.5h.1M93.9 119.7h.1M94 119.7v.5"/>
<path d="M94 119.7l.8 .3M94 119.7l-.8 .2M94.3 119.7l.7 .2 .8-.2M94.3 119.7h.1M94.6 104.9v11.4l.3 .1M94.6 104.9l.3 .1M94.7 119.5h.1M94.8 120h.1M94.9 105v11.4M95.1 119.5v.4M95.1 119.5h.1M95.1 119.5l-.8 .2"/>
<path d="M95.2 120h.1M95.2 119.5v.4M95.2 119.5l.6 .2M95.6 119.5h.8M95.6 119.5l.5 .2 .3-.1M95.6 119.5h.1M95.8 119.7h.1M96 119.8v.4M96 119.8l.3 .1M96 119.8l-.8 .2M96.2 119.7l.1 .1M96.2 119.7v.1"/>
<path d="M96.3 119.9h.1M96.3 119.9l-.1 .2-.3 .1-.7-.2M96.3 119.7v.1M96.3 119.7h-.1M96.4 119.5v.1M96.5 120h.1M96.7 119.4v.4M96.7 119.4l-.2 .6M96.7 119.4l-5.1-.1-.6 1.7M96.7 119.8l-.2 .2M96.9 119.7l-.2 .1M99.7 115.3l-4.8 1.1"/>
<path d="M91 121v2.2l5.2 .1M91 121l5.2 .2M91.3 121h1M91.3 121h.1M91.4 120.8v.2M91.4 120.8l-.1 .2M91.4 120.7h.1M91.4 120.7v.1M91.5 120.6h.1M91.5 120.7h.1M91.6 120.3v.3M91.6 120.3l-.1 .3"/>
<path d="M91.6 120.1l.1 .1M91.6 120.1v.1M91.6 120v.1M91.7 120.2h.1M91.7 120.8v.2M91.7 120.8l.6 .2M91.7 120.8h-.3M91.9 120.2v.5M91.9 120.2l-.3 .1M91.9 120.2l.7 .3M91.9 120.7l.7 .3 .9-.2M91.9 120.7v.1"/>
<path d="M92.1 120.2l.7 .2 .9-.2M92.1 120.2h.1M92.3 121h.1M92.6 120.5l-.9 .2-.2-.1M92.6 120.5h.1M92.8 120.5v.4M92.8 120.5l.7 .3M92.8 120.5l-.9 .2M92.9 121h1.4M92.9 121h.1M93 120.5l.7 .2 .9-.2M93 120.5h.1"/>
<path d="M93.5 120.8h.1M93.7 120.2h.1M93.7 120.8v.2M93.7 120.8l-.8 .2M93.7 120.8l.6 .2M93.9 120.3v.4M93.9 120.3l.7 .2M93.9 120.3l-.9 .2M93.9 120.8l.7 .2 .9-.2M93.9 120.8h.1M94.1 120.2l.7 .3 .9-.2M94.1 120.2v.1"/>
<path d="M94.3 121v.1M94.6 120.5h.1M94.8 120.6v.4M94.8 120.6l.7 .2M94.8 120.6l-.9 .2M94.9 121v.1M94.9 120v.5M94.9 120l.8 .3M94.9 120l-.8 .2M95 120.5v.1M95.5 120.8h.1M95.7 120.3h.1"/>
<path d="M95.7 120.9v.2M95.7 120.9l.2 .1M95.7 120.9l-.8 .1M95.9 120.3v.4M95.9 120.3l.2 .1M95.9 120.3l-.9 .2M95.9 120.8v.1M95.9 121v.1l-1-.1M95.9 121h.1M96 120.8h-.1M96 120.8h.1M96.1 120.3h.1"/>
<path d="M96.1 120.4v.1M96.1 120.4l-.1 .3-.3 .1-.7-.3M96.2 121.2v2.1M96.2 120.2v.1M96.2 120.2l-.1 .1M96.3 122.8l.1 .3M96.3 122.8l-.1 .5M96.3 120.6v2.2M96.3 120.6l.1 .3M96.3 120.6l-.1 .6M96.4 123.1h.6M96.4 120.9v2.2"/>
<path d="M96.4 120.9l.6 .1M103.4 125.1v2.2l6.2 .1M103.4 125.1l6.2 .2M103.7 125v.1M103.8 124.8v.2M103.8 124.8l-.1 .2M103.8 124.8l.5 .2M103.9 124.7l.6 .2 .9-.2M103.9 124.7h.1M103.9 124.6h.1M104 124.3v.3M104 124.3l-.1 .3"/>
<path d="M104 124.3l.5 .1M104 124.1l.7 .3 .9-.2M104 124.1v.1M104 124.1h.1M104.1 124h.1M104.1 123.8v.2M104.1 123.8h.3M104.3 125h-.6M104.3 125h.1M104.4 125.1h.2M104.4 125.1h.1M104.4 123.8v.2"/>
<path d="M104.4 123.8l.3 .1M104.5 124.4l-.6 .2M104.5 124.4v.1M104.5 125l-.1 .1M104.5 125l.1 .1M104.5 125v.1M104.6 125.1h.1M104.7 123.9l-.6 .1M104.7 123.9h.1M104.7 124.5v.4M104.7 124.5l-.8 .2M104.7 124.5l.7 .2"/>
<path d="M104.7 123.7h1.1M104.7 123.7h.1M104.7 125h1.6M104.7 125h.1M104.8 123.8h.2M104.8 123.8h.1M104.9 123.9v.5M104.9 123.9l-.9 .2M104.9 123.9l.7 .3M104.9 124.4l.7 .3 .9-.2M104.9 124.4v.1M105 123.8h.1"/>
<path d="M105.1 123.9l.7 .2 .9-.2M105.1 123.9h.1M105.4 123.8v.2M105.4 123.8h1M105.4 123.8l-.3 .1M105.4 124.7v.1M105.6 124.2h.1M105.6 124.8v.3M105.6 124.8l-.9 .2M105.6 124.8l.7 .2M105.8 124.2v.4M105.8 124.2l-.9 .2"/>
<path d="M105.8 124.2l.7 .3M105.8 124.7l.7 .3 .9-.2M105.8 124.7v.1M105.8 123.7h-1.9l-.5 1.4M105.8 123.7v.1M106 124.2l.7 .2 .9-.2M106 124.2h.1M106.3 125v.1M106.4 125.1h.2M106.4 125.1h.1M106.4 123.8v.2M106.4 123.8l.3 .1"/>
<path d="M106.5 124.5h.1M106.5 125.1h-.1M106.5 125.1h.1M106.6 125.1h.1M106.7 123.9v.1M106.7 124.5v.5M106.7 124.5l-.9 .2M106.7 124.5l.7 .3M106.7 125l1.6 .1M106.7 125v.1M106.8 123.8h.2M106.8 123.8v.1"/>
<path d="M106.8 124v.4M106.8 124l-.8 .2M106.8 124l.8 .2M106.9 124.5l.7 .2 .9-.2M106.9 124.5h.1M107 123.8v.1M107.1 123.9l.7 .3 .8-.2M107.1 123.9v.1M107.4 123.9v.2M107.4 123.9h1M107.4 123.9h-.3M107.4 124.8h.1"/>
<path d="M107.6 124.2v.1M107.6 124.8v.3M107.6 124.8l-.9 .2M107.6 124.8l.7 .3M107.7 124.3v.4M107.7 124.3l-.8 .2M107.7 124.3l.8 .2M107.8 124.8l.7 .2 .9-.2M107.8 124.8h.1M108 124.2l.7 .3 .9-.2M108 124.2v.1M108.1 123.8h2"/>
<path d="M108.1 123.8h.1M108.3 125.1h.1M108.4 125.1l.2 .1M108.4 125.1v.1M108.4 123.9v.1M108.4 123.9l.2 .1M108.5 124.5v.1M108.5 125.1h-.1M108.5 125.1l.1 .1M108.5 125.1v.1M108.6 125.2h.1M108.6 124h.1"/>
<path d="M108.7 124.6v.4M108.7 124.6l-.9 .2M108.7 124.6l.7 .2M108.7 125.1h.1M108.8 123.9h.2M108.8 123.9h.1M108.8 124v.4M108.8 124l-.8 .2M108.8 124l.8 .3M108.9 124.5v.1M109 123.9h.1M109 124h.1"/>
<path d="M109.3 123.8h.1M109.3 123.8h-1.2M109.4 123.9v.2M109.4 123.9h.4M109.4 123.9l-.4 .1M109.4 123.6l-4.7-.1v.2M109.4 123.6v.2M109.4 123.6l-.1 .2M109.4 124.8h.1M109.5 124.9v.1M109.5 124.9l-.1 .3-.7-.1M109.5 124.9l-.8 .2"/>
<path d="M109.6 124.3h.1M109.6 125.3v2.1M109.6 124.4h.1M109.6 124.4l-.1 .3-.6-.2M109.6 124.4l-.7 .1M109.8 123.9v.1M109.8 123.9l-.1 .3-.7-.2M110.1 123.8v2.2l-.5 1.4M110.1 123.8l-.5 1.5M118.6 121.5v1.9a.38 .38 0 0 0 .2 .3 .38 .38 0 0 0 .4 0M118.6 121.5h.6M118.6 121.5h.1"/>
<path d="M118.7 121.4h.1M119.2 121.5v2.2M119.3 121.7v2.2l5.1 .1M119.3 121.7l5.1 .1M119.3 123.6l-.1 .1M119.5 121.2l-.3 .3M119.5 121.2h.1M119.5 121.2l-.2 .5M119.6 121.6l.8 .1M119.6 121.6v.1M119.6 121.6h.1M119.7 121.4h.1"/>
<path d="M119.7 121.4v.1M119.7 121.3h.1M119.8 121.4v.1M119.8 121v.4M119.8 121l-.1 .3M119.8 120.9h.1M119.9 120.9h-.1M119.9 120.9h.1M119.9 120.8h.1M119.9 121.5v.2M119.9 121.5l-.3 .1M119.9 121.5l.5 .2"/>
<path d="M120 120.5v.3M120 120.5l-.1 .3M120 120.4h.1M120 120.3v.1M120 120.3h.1M120.1 120.2h.1M120.1 120.1v.1M120.1 120.1h1M120.1 120.3l-.1 .1M120.1 120.3v.1M120.1 121v.4M120.1 121h-.3"/>
<path d="M120.1 121l.7 .2M120.2 121.5l.7 .2 .8-.2M120.2 121.5h.1M120.3 120.4v.4M120.3 120.4l-.3 .1M120.3 120.4l.7 .2M120.3 120.9l.8 .2 .8-.2M120.3 120.9h.1M120.4 121.7h.1M120.5 120.4l.7 .2 .9-.2M120.5 120.4h.1M120.8 121.2l-.8 .2-.3-.1"/>
<path d="M120.8 121.2h.1M121 120.6l-.9 .2h-.2M121 120.6v.1M121 121.2v.5M121 121.2l-.8 .3M121 121.2l.7 .3M121.1 120.1l-.8 .2-.2-.1M121.1 120.1h.1M121.2 120.7v.4M121.2 120.7l-.9 .2M121.2 120.7l.7 .2M121.2 121.2l.8 .2 .8-.2"/>
<path d="M121.2 121.2h.1M121.3 121.7h1.1M121.3 121.7h.1M121.4 120.2v.4M121.4 120.2l-.9 .2M121.4 120.2l.7 .2M121.4 120.7l.7 .2 .9-.2M121.4 120.7h.1M121.7 120.1l1.4 .1M121.7 120.1l.6 .2 .8-.1M121.7 120.1v.1M121.7 121.5h.1"/>
<path d="M121.9 120.9v.1M121.9 121.5v.2M121.9 121.5l-.6 .2M121.9 121.5l.5 .2M122.1 120.4h.1M122.1 121v.4M122.1 121l-.9 .2M122.1 121l.7 .2M122.1 121.5l.8 .2 .8-.2M122.1 121.5h.1M122.3 120.5v.4M122.3 120.5l-.9 .2"/>
<path d="M122.3 120.5l.7 .2M122.3 120.9l.7 .3 .9-.2M122.3 120.9v.1M122.4 121.7h.1M122.5 120.4l.7 .2 .9-.2M122.5 120.4h.1M122.8 121.2v.1M123 120.7h.1M123 121.3v.4M123 121.3l-.9 .2M123 121.3l.7 .2M123.1 120.2h.1"/>
<path d="M123.2 120.7v.4M123.2 120.7l-.9 .2M123.2 120.7l.7 .3M123.2 121.2v.1M123.3 121.7l.9 .1M123.3 121.7v.1M123.4 120.2v.4M123.4 120.2l-.9 .2M123.4 120.2l.7 .2M123.4 120.7h.1M123.7 120.2h1M123.7 120.2l.6 .2 .4-.2"/>
<path d="M123.7 120.2h.1M123.7 121.5v.1M123.9 121h.1M123.9 121.6v.2M123.9 121.6l.3 .1M123.9 121.6l-.6 .1M124.1 120.4v.1M124.1 121v.5M124.1 121l.3 .1M124.1 121l-.9 .2M124.1 121.5l.1 .1M124.1 121.5v.1"/>
<path d="M124.2 121.7v.1M124.2 121.5v.1M124.2 121.5h-.1M124.3 120.5v.4M124.3 120.5l.2 .1M124.3 120.5l-.9 .2M124.3 121h.1M124.4 121.1v.1M124.4 121.1l-.1 .3-.3 .1-.8-.3M124.4 121h.1M124.4 121h-.1M124.4 121.8v2.2"/>
<path d="M124.5 120.4l.1 .1M124.5 120.4v.1M124.5 120.6v.1M124.5 120.6l-.1 .3h-.3l-.7-.2M124.6 120.4v.1M124.6 120.4h-.1M124.7 120.2v.1M125 120.1v2.2l-.6 1.7M125 120.1l-5.2-.1-.1 .5-.1-.3h-.5M125 120.1l-.6 1.7M113.8 210.5l-.6 .3M113.8 210.5v7.3l1.5 1.1v7.7"/>
<path d="M113.8 210.7l-.6 .1M113.9 210.5h-.1M114.6 209.2l-1.4 .8v.8M114.6 209.2v.6M114.7 209.8h-.1M115.5 209.3v18.2M115.5 209.3l-.9 .5M121.4 208.1h.1M122.2 207.8h.1M122.3 207.8l.3-.1zM123.2 207.5l-4.1 1.1-4.5 .6M123.2 207.5l-.9 .3"/>
<path d="M124.1 207.8h.1M124.3 207.7l.5-.2-.7 .2M124.8 206.9l-3.3 1.1M124.8 206.9v.5M124.8 207.4l-.8 .4M124.8 206.9l-1.6 .6M125.1 207.4l-4 1.1-5.6 .8M125.1 207.4l-.9 .3M127 206.7v18.1l-2.1 .8-2.8 .8-3.6 .7-3 .4M127 206.7l-1.9 .7M127 206.7l-2.2 .7M114.9 226.6v.4l.6 .5"/>
<path d="M115.2 226.6h.1M115.3 226.6h.1M121.7 222h.1M121.7 221.9v.1M121.7 222.1h.1M121.7 221.9h.1M121.8 222.1h.1M121.8 221.9h-.1M121.8 221.9h.1M121.8 221.8v.1M121.8 221.8h.1M121.8 222.2h.1"/>
<path d="M121.8 221.7v.1M121.8 221.7h.1M121.8 222.3h.1M121.8 222.3h.2M121.8 221.6v.1M121.9 222.3h.1M121.9 221.6h-.1M121.9 222.1h-.1M121.9 222v.1M121.9 222h.1M121.9 221.6h.1M121.9 221.9v.1"/>
<path d="M121.9 221.5v.1M122 222.3h.1M122 221.9h-.1M122 221.5h-.1M122 221.5h.1M122 221.9h.1M122 221.8h.1M122 221.5v.1M122 221.6h.1M122 221.7h.1M122.1 221.5h-.1M122.1 222.3h-.1"/>
<path d="M122.1 222.3h.1M122.1 221.5h.1M122.2 221.5h-.1M122.2 222.3h-.1M122.2 221.4v.1M122.2 221.5h.1M122.2 222.3h.1M122.3 221.5h.1M122.3 222.2l-.1 .1M122.3 222.2h.1M122.3 222.1v.1M122.3 221.5l.1 .1"/>
<path d="M122.3 222.1h.1M122.4 221.6h.1M122.4 222.1h-.1M122.4 222.1h.1M122.4 222v.1M122.4 222h.1M122.4 221.6v.1M122.4 221.7h.1M122.4 221.9v.1M122.4 221.9h.1M122.4 221.8h.1M122.4 221.8v.1"/>
</g>
<g fill="#000" stroke="#000" stroke-width=".3">
<path d="M103.7 57.6l1.2 .7-1.4 .5zM97.7 61.8l1.3 .5-1.2 .8zM101.8 89.4l1.2 .8-1.4 .5zM94.9 108.3l1.2 .8-1.3 .5zM102.3 117.8l1.3 .7-1.3 .6zM115.7 135l1.2-.7 .1 1.3zM124.5 122l1.1-.8 .2 1.3zM100.1 173.4l1.2 .7-1.3 .5zM109.3 197.9l1.2-.8 .2 1.3zM115.5 180.5l1.2-.8 .1 1.3zM85.5 218.2l1.3 .6-1.3 .7zM100.9 211l1.2 .7-1.3 .5z"/>
<path d="M122.4 211.5l1.2-.8 .2 1.3z"/>
</g>
<text font-size="7.4" x="16" y="25.3">THRUST-VECTOR-CONTROLLED ROCKET</text>
<g font-size="3.2">
<text x="33.5" y="5.8">4</text>
<text x="82.5" y="5.8">3</text>
<text x="131.4" y="5.8">2</text>
<text x="180.4" y="5.8">1</text>
<text x="4.1" y="32.4">F</text>
<text x="210" y="32.4">F</text>
<text x="4" y="75.7">E</text>
<text x="209.9" y="75.7">E</text>
<text x="3.8" y="118.9">D</text>
<text x="209.7" y="118.9">D</text>
<text x="3.9" y="162.1">C</text>
<text x="209.8" y="162.1">C</text>
<text x="3.9" y="205.4">B</text>
<text x="209.8" y="205.4">B</text>
<text x="3.9" y="248.6">A</text>
<text x="209.8" y="248.6">A</text>
<text x="61.3" y="265.4">SLDP 45</text>
<text x="139.4" y="265.4">SLDP-GA-000</text>
<text x="171.8" y="265.4">A</text>
<text x="33.5" y="275.2">4</text>
<text x="82.5" y="275.2">3</text>
<text x="131.4" y="275.2">2</text>
<text x="180.4" y="275.2">1</text>
</g>
<text font-size="3" x="16" y="32.7">EG1004 SEMESTER DESIGN PROJECT · NYU TANDON · TEAM SLDP 45</text>
<text font-size="2.8" x="86.7" y="265.3">DRAWING PACKAGE COVER</text>
<g font-size="2.6">
<text x="25.4" y="53.4">OGIVE NOSE, BALLAST</text>
<text x="20.1" y="56.6">COLUMN INSIDE (CG TRIM)</text>
<text x="33" y="66.9">FORWARD FLAPS</text>
<text x="18.1" y="86.9">SHIP (UPPER STAGE), BLACK</text>
<text x="41.6" y="105.8">AFT FLAPS</text>
<text x="29" y="116.1">HOT-STAGING RING,</text>
<text x="31.2" y="119.3">20 VENT POCKETS</text>
<text x="160.5" y="118.7">GRID FINS (4X)</text>
<text x="160.5" y="130.2">AVIONICS BAY DOOR:</text>
<text x="160.5" y="133.4">ARDUINO NANO + IMU SLED</text>
<text x="18.7" y="170.8">BOOSTER, STAINLESS-LOOK</text>
<text x="160.5" y="177.2">INTAKE VENTS (4X)</text>
<text x="160.5" y="194.6">STRAKES (4X)</text>
<text x="14.4" y="206.9">TVC GIMBAL ±8° + 30 MM EDF</text>
<text x="160.5" y="208.3">QUICK-DISCONNECT CLIP</text>
<text x="34.1" y="210">INSIDE THE TAIL</text>
<text x="13.3" y="220.4">LAUNCH MOUNT (SLDP-GS-003)</text>
<text x="184.2" y="265.3">2026-11-07</text>
</g>
<g font-size="2.1">
<text x="57.1" y="260.2">TEAM</text>
<text x="81.1" y="260.2">TITLE</text>
<text x="133.1" y="260.2">DWG NO.</text>
<text x="169.1" y="260.2">REV</text>
<text x="179.1" y="260.2">DATE</text>
</g>
</svg>
